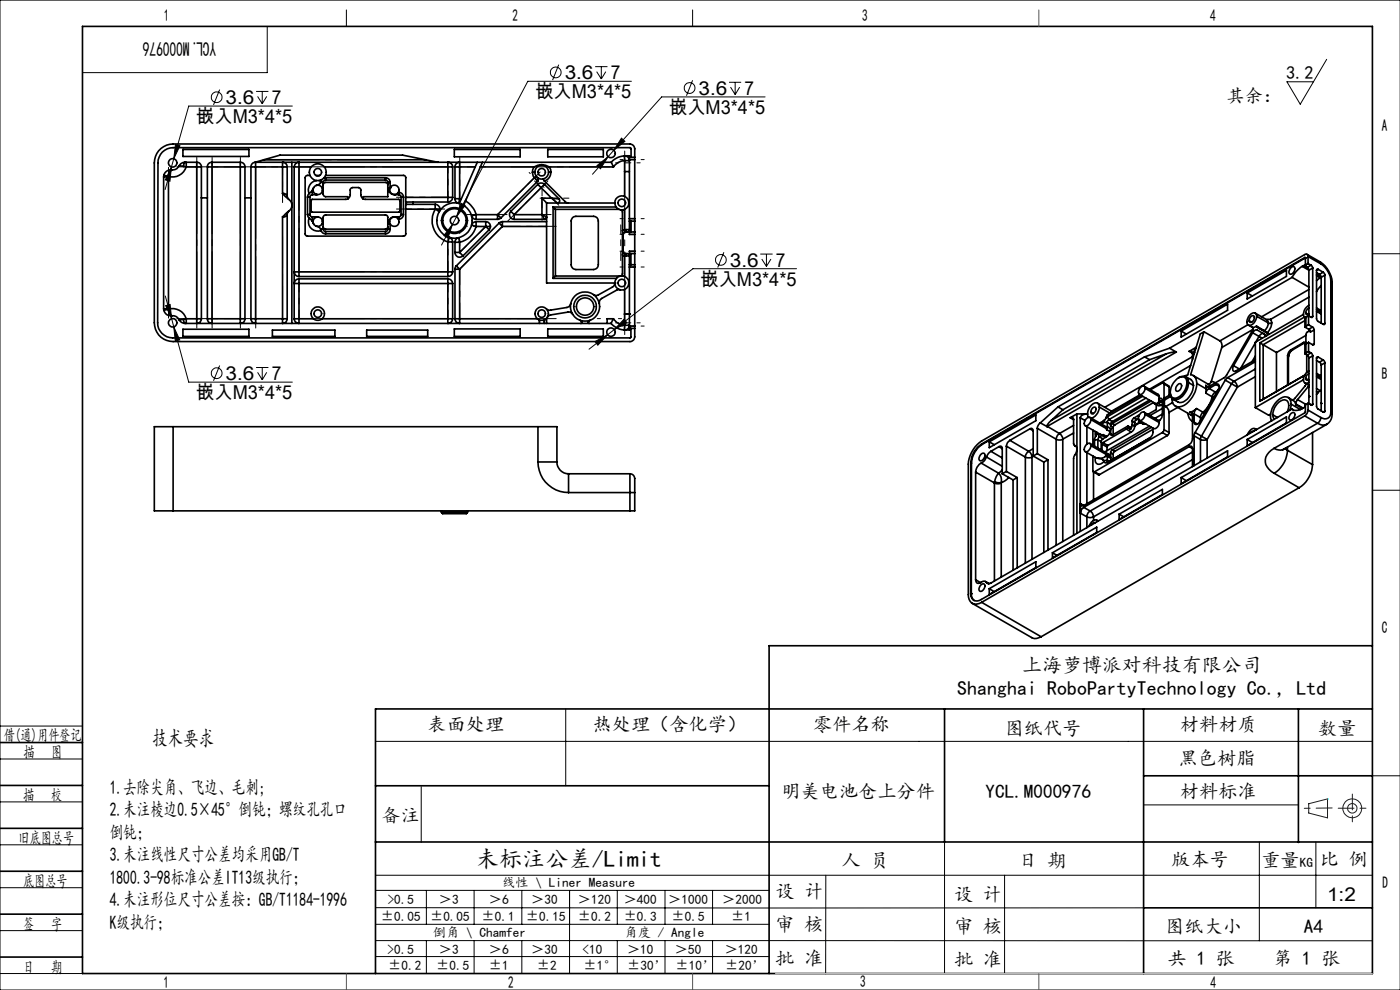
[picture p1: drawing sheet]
<svg xmlns="http://www.w3.org/2000/svg" width="297mm" height="210mm" viewBox="0 0 297 210" stroke-linecap="round" stroke-linejoin="round" font-family="sans-serif">
<g fill="none" stroke="#000" stroke-width=".21">
<path d="M0 0h297v210h-297zM46.6 19l-1.3 3.3M54.3 19.4h2.6M55.6 19.4v2.6M56.7 5.6v9.8h-39.2M73.5 2.1v3.5M118.5 13.7l-1.3 3.3M126.3 14.1h2.6M126.6 15.2l1 1.5M127.6 14.1v2.6M128.5 15.2l-.9 1.5M133.9 17.2h-21.9l-15.2 28.8"/>
<path d="M146.9 17l-1.3 3.3M146.9 2.1v3.5M154.7 17.5h2.5M155 18.5l1 1.6M156 17.5v2.6M156.9 18.5l-.9 1.6M281.4 12.6l-5.6 9.5-2.8-4.8h5.6M36.4 35.4l-.3 3-1-.2zM36.4 35.4l-1.4 4.8M37.2 30.6l1 .3-1.3 2.8zM54.6 20.5l1 1.5M56.6 20.5l-1 1.5"/>
<path d="M62 22.5h-22l-3.6 12.9M126.6 35.1l2.4-1.9-1.6 2.6zM129 33.2l-3.3 3.8M130.2 31.9l-1.2 1.3M131.8 29.3l.8 .7-2.4 1.9zM162.3 20.6h-21.9l-10.2 11.3M96 47.6l-1 2.9-.8-.5zM96 47.6l-2.3 4.4M96.8 46l-.8 1.6M97.8 43.1l.9 .5-1.9 2.4zM153.6 53.5l-1.3 3.3M161.3 53.9h2.6"/>
<path d="M161.6 55l1 1.5M162.6 53.9v2.6M163.5 55l-.9 1.5M169 57h-22l-18.1 14M291.1 53.8h5.9M35.1 62.8l1.3 4.8M35.1 64.8l1-.2 .3 3zM36.4 67.6l.5 1.7M36.9 69.3l1.2 2.8-.9 .2zM36.9 69.3l3.1 11.8h22M46.6 77.5l-1.3 3.3M54.3 78h2.6"/>
<path d="M54.6 79l1 1.6M55.6 78v2.6M56.6 79l-1 1.6M126.2 72.5l2.7-1.5-2.1 2.2zM128.9 71l-3.9 3.1M132.4 67.7l.6 .8-2.7 1.4zM291.1 104h5.9M0 154h17.5M79.7 157.3h211.4M120 150.4v16.3M0 179.2h17.5M0 161h17.5"/>
<path d="M0 170.1h17.5M89.4 166.9v11.8M200.4 178.6v27.9M242.6 170.7h32.8M267.2 178.6v21M279.2 178.6v14M291.1 164.6h6M0 188.3h17.5M0 197.4h17.5M79.7 185.7h211.4M79.7 199.5l211.4 .1M79.7 192.5l162.9 .1"/>
<path d="M79.7 188.9h83.5M79.7 196.1h83.5M90.5 188.9v7.2M90.5 199.5v7M100.6 188.9v7.2M100.6 199.5v7M110.7 188.9v7.2M110.7 199.5v7M120.8 188.9v17.6M131 188.9v7.2M131 199.5v7M141.1 188.9v7.2"/>
<path d="M141.1 199.5v7M151.2 188.9v7.2M151.2 199.5v7M175.2 185.7v20.9M213.1 185.7v20.8M0 206.5h17.5M79.7 202.9h83.5M163.2 206.5h127.9"/>
<circle cx="117.9" cy="15.3" r="1.14"/>
<circle cx="146.3" cy="18.7" r="1.15"/>
<circle cx="46" cy="20.6" r="1.13"/>
<circle cx="152.9" cy="55.1" r="1.13"/>
<circle cx="46" cy="79.2" r="1.14"/>
</g>
<g fill="none" stroke="#191924" stroke-width=".21">
<path d="M277.6 170.5l4-1v4l-4-1z"/>
<circle cx="286.9" cy="171.5" r="1.01"/>
<circle cx="286.9" cy="171.5" r="2"/>
</g>
<path d="M130.6 34.5h5.2M131.5 33.9h5.2M131.5 49.7h5.2M131.5 46.4h5.2M131.5 56.6h5.2M136.7 53.3h-5.2M130.6 68.5h5.2M131.5 69.2h5.2M131.9 67.6h-5.2" fill="none" stroke="#000" stroke-width=".21" stroke-dasharray="30.5 1.3 1.3 1.3" stroke-dashoffset="29.8"/>
<path d="M118 67.6h-20.5" fill="none" stroke="#000" stroke-width=".21" stroke-dasharray="30.5 1.3 1.3 1.3" stroke-dashoffset="22.2"/>
<path d="M108.4 35.4h21" fill="none" stroke="#000" stroke-width=".21" stroke-dasharray="30.5 1.3 1.3 1.3" stroke-dashoffset="21.9"/>
<path d="M63.4 35.4h31.6M63.4 57.6h31.6M95 67.6h-31.6M95 60.1h-31.6" fill="none" stroke="#000" stroke-width=".21" stroke-dasharray="30.5 1.3 1.3 1.3" stroke-dashoffset="16.6"/>
<path d="M118.5 43.5l-5.1-5.1M63.4 67.6v-7.5M95 67.6v-7.5" fill="none" stroke="#000" stroke-width=".21" stroke-dasharray="30.5 1.3 1.3 1.3" stroke-dashoffset="28.7"/>
<path d="M54.2 35.4h8.1M109 45.5h7.9" fill="none" stroke="#000" stroke-width=".21" stroke-dasharray="30.5 1.3 1.3 1.3" stroke-dashoffset="28.4"/>
<path d="M96.6 35.4h6.4M95 41.8v-6.4" fill="none" stroke="#000" stroke-width=".21" stroke-dasharray="30.5 1.3 1.3 1.3" stroke-dashoffset="29.2"/>
<path d="M83.3 33.9h-27.3" fill="none" stroke="#000" stroke-width=".21" stroke-dasharray="30.5 1.3 1.3 1.3" stroke-dashoffset="18.7"/>
<path d="M132.5 32v39" fill="none" stroke="#000" stroke-width=".21" stroke-dasharray="30.5 1.3 1.3 1.3" stroke-dashoffset="12.9"/>
<path d="M35.7 67.5v-32" fill="none" stroke="#000" stroke-width=".21" stroke-dasharray="30.5 1.3 1.3 1.3" stroke-dashoffset="16.4"/>
<path d="M59.9 50.1v17.3" fill="none" stroke="#000" stroke-width=".21" stroke-dasharray="30.5 1.3 1.3 1.3" stroke-dashoffset="23.7"/>
<path d="M59.9 35.2v7.8M97.5 53.5l5.6-5.5" fill="none" stroke="#000" stroke-width=".21" stroke-dasharray="30.5 1.3 1.3 1.3" stroke-dashoffset="28.5"/>
<path d="M63.4 57.6v-22.2" fill="none" stroke="#000" stroke-width=".21" stroke-dasharray="30.5 1.3 1.3 1.3" stroke-dashoffset="21.3"/>
<path d="M53.7 35.4h-16.2M53.7 67.6h-16.2" fill="none" stroke="#000" stroke-width=".21" stroke-dasharray="30.5 1.3 1.3 1.3" stroke-dashoffset="24.3"/>
<path d="M41.7 33.4v36.2M51 33.4v36.2M45 69.6v-36.2" fill="none" stroke="#000" stroke-width=".21" stroke-dasharray="30.5 1.3 1.3 1.3" stroke-dashoffset="14.3"/>
<path d="M54.2 69.6v-34.2" fill="none" stroke="#000" stroke-width=".21" stroke-dasharray="30.5 1.3 1.3 1.3" stroke-dashoffset="15.3"/>
<path d="M97.5 57.1v10.5" fill="none" stroke="#000" stroke-width=".21" stroke-dasharray="30.5 1.3 1.3 1.3" stroke-dashoffset="27.1"/>
<path d="M84.1 41.8h10.9" fill="none" stroke="#000" stroke-width=".21" stroke-dasharray="30.5 1.3 1.3 1.3" stroke-dashoffset="26.9"/>
<path d="M97.5 33.4v10.7" fill="none" stroke="#000" stroke-width=".21" stroke-dasharray="30.5 1.3 1.3 1.3" stroke-dashoffset="27"/>
<path d="M99 45.5h8.6" fill="none" stroke="#000" stroke-width=".21" stroke-dasharray="30.5 1.3 1.3 1.3" stroke-dashoffset="28.1"/>
<path d="M106.6 44.4l8-7.9" fill="none" stroke="#000" stroke-width=".21" stroke-dasharray="30.5 1.3 1.3 1.3" stroke-dashoffset="26.8"/>
<path d="M95 57.6v-8.3" fill="none" stroke="#000" stroke-width=".21" stroke-dasharray="30.5 1.3 1.3 1.3" stroke-dashoffset="28.2"/>
<path d="M94.3 44.3h-10.2" fill="none" stroke="#000" stroke-width=".21" stroke-dasharray="30.5 1.3 1.3 1.3" stroke-dashoffset="27.3"/>
<path d="M103.1 48h-4.1" fill="none" stroke="#000" stroke-width=".21" stroke-dasharray="30.5 1.3 1.3 1.3" stroke-dashoffset="30.4"/>
<path d="M97.5 49.4v4.1" fill="none" stroke="#000" stroke-width=".21" stroke-dasharray="30.5 1.3 1.3 1.3" stroke-dashoffset="30.3"/>
<path d="M116.2 38.4l-8.5 8.5" fill="none" stroke="#000" stroke-width=".21" stroke-dasharray="30.5 1.3 1.3 1.3" stroke-dashoffset="26.3"/>
<path d="M115 40.2v6.5" fill="none" stroke="#000" stroke-width=".21" stroke-dasharray="30.5 1.3 1.3 1.3" stroke-dashoffset="29.1"/>
<path d="M120.7 42h-6.1" fill="none" stroke="#000" stroke-width=".21" stroke-dasharray="30.5 1.3 1.3 1.3" stroke-dashoffset="29.3"/>
<path d="M118 48h-11.4" fill="none" stroke="#000" stroke-width=".21" stroke-dasharray="30.5 1.3 1.3 1.3" stroke-dashoffset="26.7"/>
<path d="M106.6 48l-9.1 9.1" fill="none" stroke="#000" stroke-width=".21" stroke-dasharray="30.5 1.3 1.3 1.3" stroke-dashoffset="26"/>
<path d="M131.7 47.7v7.6" fill="none" stroke="#000" stroke-width=".21" stroke-dasharray="30.5 1.3 1.3 1.3" stroke-dashoffset="28.6"/>
<path d="M115.4 39.7l-3.1-3.1" fill="none" stroke="#000" stroke-width=".21" stroke-dasharray="30.5 1.3 1.3 1.3" stroke-dashoffset="30.2"/>
<g fill="none" stroke="#000" stroke-width=".35">
<path d="M17.5 5.6h273.6v200.9h-273.6zM34.7 37.5h1M34.7 37.5v28M34.7 37.2l1 .2M35.7 37.4v.1M35.7 37.5v28M36.4 36a1.52 1.52 0 0 0-1.7 1.5M36.4 36l-.3 .5-.4 .9M38 35.2a1.55 1.55 0 0 1-1.6 .8M38 35.2l.9 .1M38.8 31.7h14v1.5h-14zM38.9 35.3l.6 .1"/>
<path d="M39.3 34.4a1.5 1.5 0 0 0-1.3 .8M39.3 34.4l-.2 .3-.2 .6M39.3 34.4h2.4M39.5 35.4a3.1 3.1 0 0 1-3.8 2M39.5 34.4v1M39.5 35.4h2.2M41.7 34.4a.96 .96 0 0 1 1 1M41.7 34.4v1M41.7 35.4h1M41.7 35.4v32.2M42.7 35.4v32.2M44 35.4h1"/>
<path d="M44 35.4v32.2M45 34.4a.96 .96 0 0 0-1 1M45 34.4v1M45 34.4h6M45 35.4h6M45 35.4v32.2M51 34.4a.96 .96 0 0 1 1 1M51 34.4v1M51 35.4h1M51 35.4v32.2M52 35.4v32.2M53.2 35.4h1"/>
<path d="M53.2 35.4v32.2M54.2 34.4h75.5M54.2 34.4v1M54.2 35.4h5.7M54.2 35.4v32.2M55.9 33.9h34.5M59.9 35.4v-.9a.83 .83 0 0 1 1 .9M59.9 35.4h1M59.9 35.4v5.7M60.9 35.4l.1 6.6a1.79 1.79 0 0 1 .7 2.4l-.7 .7-.1 .4M61.9 34.4v34.2M62.4 35.4a.89 .89 0 0 1 1-.9v.9"/>
<path d="M62.4 35.4h1M62.4 35.4v32.2M63.4 35.4h2.6M63.4 35.4v22.3M65.8 37.2h-.7l-.4 .4v12.1l.5 .4h20.5l.4-.4v-6.4h6.2M66.5 39.8l-.2 .6M67 37.2h.8M67.2 38.3a1.99 1.99 0 0 0-1.6 2.8M67.7 38.3l.4 .1M68 38.7l-.4 .4-.5 .2M68 38.7h.5M68.1 38.4l-.1 .3"/>
<path d="M68.3 38.1l-.2 .3M68.3 39.8h.2l-.1 .7M68.5 38.7v2.5l.3 .4 5 .1 .1 .2-.1 .3M68.5 39.2l.2-.3 .4-.2h12.7l.4 .2 .1 .3M68.8 35.4h26.2M69.1 38.2l-.4 .1-.2 .4M69.1 37.7l-.4 .1M69.1 37.2h16.6l.4 .4v5.3h8.9M69.1 37.7v.5M69.1 37.7h12.7M69.1 38.2h12.7M81.8 37.7a.96 .96 0 0 1 1 1"/>
<path d="M81.8 38.2l.3 .1 .2 .4M81.8 37.7v.5M82.3 38.7v3h-5.1a.25 .25 0 0 0-.3 .2 .25 .25 0 0 0 .1 .3M82.3 38.7h.5M82.8 39.8h.1M82.8 39.8h-.5a1.51 1.51 0 0 0 1.5 1.5M82.8 38.7v1.1M92.9 34.4l-7.5-1.5h-26l-5.3 1.5a.97 .97 0 0 0-.9 1M95 35.4v-.9a.84 .84 0 0 1 1 .9M95 35.4h1M95 35.4v6.5M96 35.4v6.5"/>
<path d="M96.4 31.7h13.9v1.6h-13.9zM96.5 35.4a.86 .86 0 0 1 1-.9v.9M96.5 35.4h1M96.5 35.4v6.7M97.5 35.4h3.3M97.5 35.4v6.7M101.2 34.4l-3.8 8.8a3.7 3.7 0 0 0-4.6 4.2 3.7 3.7 0 0 0 5.8 2.5 3.7 3.7 0 0 0-.2-6.3l3.9-9.2M101.9 35.4h11.4M113 36.5l.1 .8 .2 .4M113 36.5h.5M113.3 35.4a2.86 2.86 0 0 1 3.2 0M113.3 35.4l-.3 .5v.6"/>
<path d="M113.3 37.7l.7 .7M113.3 37.7l-7.7 7.8M113.5 36.5a1.46 1.46 0 0 0 1.4 1.5 1.46 1.46 0 0 0 1.5-1.5M113.5 36.5a1.46 1.46 0 0 1 1.4-1.4 1.46 1.46 0 0 1 1.5 1.4M113.8 37.4l-.5 .3M114 37.7l.2 .3-.1 .3M114 37.7l.2 .3-.2 .4M114 37.7h.1M114.1 39.1a1.02 1.02 0 0 1 1.4 0M114.1 39.1l.7 .7M114.1 39.1l-5.7 5.7M114.1 38.3l-7.8 7.9"/>
<path d="M114.1 38.3l-.1 .1M114.8 39.8l2.2 2.2M114.8 39.8l-5.7 5.7M115.3 38l.2 .4M115.5 38.4l4.5 4.5 .6 .2M115.5 39.1l-.7 .7M115.5 39.1l3.1 3.1M116.2 31.7h11.8v1.6h-11.8zM116.4 36.5h.5M116.5 35.4l.3 .5 .1 .6M116.5 35.4h13.6M116.9 36.5a1.97 1.97 0 0 1-1.4 1.9"/>
<path d="M129.7 34.4l.4 1M132.4 33a1.01 1.01 0 0 1 1.1 1.1h-1zM132.5 34.1a3 3 0 0 0-2.4 1.3M132.5 36.4h1M132.5 34.1v7.6M133.5 33.4v-.4a4.4 4.4 0 0 0-3.8 1.4M133.5 33.4v.5M133.5 33.4h1.2M133.5 33.9v12.5M133.5 33.9h1.2M133.9 33.4v-1.9l-.2-.2h-97a3.2 3.2 0 0 0-3.2 3.3l-.1 33.9a3.2 3.2 0 0 0 3.2 3.2h97.1l.1-.2v-1.8M134.7 33.4v-1.8a1.09 1.09 0 0 0-1.1-1.1h-96.9a4 4 0 0 0-4 4.1v33.9a3.9 3.9 0 0 0 4 4h96.9a1.02 1.02 0 0 0 1.1-1v-1.8"/>
<path d="M134.7 33.4v.5M134.7 33.9v12.5M42.7 42h1.3M52 42h1.2M59.9 41.1l1.3 1.1M59.9 41.1h.6l.4 .4M59.9 46v21.6M60.9 45.5v.1a.86 .86 0 0 1-1 .4M60.9 45.5v22.1M61.2 44.8l-1.3 1.2M63.4 57.7h-.9a.83 .83 0 0 0 .9 1M63.4 59.2a.83 .83 0 0 0-.9 .9h.9"/>
<path d="M63.4 59.2v.9M63.4 57.7v1M63.4 59.2h31.6M63.4 58.7h31.6M63.4 57.7h31.6M65.2 45.5l.4 .7M65.2 45.5h.6M65.2 41.8h.6M65.2 41.8v3.7M65.6 46.2a1.98 1.98 0 0 0 .4 2.2 1.98 1.98 0 0 0 2.1 .5M65.6 46.2l.7 .7M65.6 41.1l-.4 .7"/>
<path d="M65.8 45.5v.3l.5 .2M65.8 41.8v3.7M66.3 40.4l-.7 .7M66.3 41.3l-.5 .2v.3M66.3 46.9l.2 .6M66.3 46h.8M66.3 40.4v.9M66.3 46v.9M66.3 41.3h.8M67.1 48a1.04 1.04 0 0 1 .9 .6M67.1 46h.3M67.1 41.2v.1"/>
<path d="M67.1 46v.1M67.4 41.3h-.3M68 48.6l.1 .3M68 48.6h.5M68.1 48.9a.92 .92 0 0 0 1 .7M68.4 46.8l.1 .7h-.2M68.5 48.6l.3 .4 .3 .1M68.5 48.6v-2.5l.5-.5h12.9l.4 .4v2.6M68.5 48.1l.5 .5h12.9l.2-.1 .2-.4M69.1 49.1v.5M69.1 49.6h12.7M69.1 49.1h12.7"/>
<path d="M73.8 42.2l-7.6 .1-.2 .2v2.4l.2 .1 18.6-.1v-2.4l-.2-.2-7.6-.1M73.8 42.2l.5-.8v-1.3l.5-.3h1.3l.3 .2 .2 .3v1.1l.4 .8M81.8 49.1v.5M82.3 48.6l-.2 .4-.3 .1M82.3 48.6h.5M82.8 48.6a.96 .96 0 0 1-1 1M82.8 47.5h.1M82.8 47.5v1.1M83.8 46a1.57 1.57 0 0 0-1.5 1.5h.5M83.8 46h.8M83.8 41.3h.8M83.8 41.3h.1"/>
<path d="M83.8 46h.1M84.5 46.5h.1M84.5 40.8h.1M84.6 40.8a.96 .96 0 0 1 1 1M84.6 41.3l.3 .1 .2 .4M84.6 40.8v.5M84.6 46v.5M85.1 45.5l-.2 .4-.3 .1M85.1 45.5h.5M85.1 41.8h.5M85.1 41.8v3.7M85.6 45.5a.96 .96 0 0 1-1 1"/>
<path d="M85.6 41.8v3.7M86.1 44.4h6.2M86.1 41.9h8.9M86.2 42.9v.4M87.6 42.9v.4M92.3 43.3a.99 .99 0 0 1 .9 1.6l-.9-.5M92.3 44.4a4.8 4.8 0 0 0 2.7 6.9M92.3 43.3v1.1M92.3 44.4h1M93.7 46.8a2.75 2.75 0 0 0 2.7 2.7 2.75 2.75 0 0 0 2.8-2.7M93.7 46.8a2.75 2.75 0 0 1 2.7-2.8 2.75 2.75 0 0 1 2.8 2.8M93.7 46.8h.2"/>
<path d="M93.9 46.8a2.5 2.5 0 0 1 2.5-2.5 2.5 2.5 0 0 1 2.5 2.5M93.9 46.8a2.5 2.5 0 0 0 2.5 2.5 2.5 2.5 0 0 0 2.5-2.5M95 59.2a1.02 1.02 0 0 1 1 .9M95 51.3l.3-.9a.84 .84 0 0 1 .7 .9M95 59.2v.9M95 51.3h1M95 57.7h1M95 57.7v1M95 41.9v1M95 41.9h1M95 51.3v6.4M96 41.9a1.02 1.02 0 0 1-1 1"/>
<path d="M96 57.7a1.02 1.02 0 0 1-1 1M96 51.3v6.4M96.5 42.1a.99 .99 0 0 0 .8 1l.2-1M96.5 51.4a.99 .99 0 0 1 .8-1l.2 1M96.5 53.5a.99 .99 0 0 0 .6 1 .99 .99 0 0 0 1.1-.2M96.5 57.1h1M96.5 51.4h1M96.5 42.1h1M96.5 53.5h1M96.5 51.4v2.1M96.5 57.1v10.5M96.8 56.4l-.3 .7"/>
<path d="M96.8 56.4l.7 .7M97.5 42.1l.3 .2M97.5 53.5l.7 .8M97.5 51.4v2.1M97.5 57.1v10.5M98.7 42.6a4.9 4.9 0 0 1 2.3 2.9M98.9 46.8h.3M101 47a.85 .85 0 0 0-.9 .8l.9 .2M101 45.5l-1 .3a1.01 1.01 0 0 0 1 .7M101 47v1M101 48a4.7 4.7 0 0 1-3.5 3.4M101 45.5v1"/>
<path d="M101 47h2M101 46.5h4.6M101 45.5h4.6M101 48h2M103 47a1.02 1.02 0 0 1 1 1M103 47v1M103 48l.8 .7M103 48h1M103 48l-5.5 5.5M103.8 48.7l-5.6 5.6M104 48l-.2 .7M105.6 45.5l.7 .7"/>
<path d="M105.6 45.5v1M105.9 47.3l.7 .7M105.9 47.3l-9.1 9.1M106.3 46.2l-.7 .3M106.6 47l-.7 .3M106.6 47v1M106.6 47h9.4M106.6 48h9.4M106.6 48l-9.1 9.1M108.4 44.8a.99 .99 0 0 0-.2 1.1 .99 .99 0 0 0 .9 .6M108.4 44.8l.7 .7M109.1 45.5v1"/>
<path d="M109.1 46.5h6.4M109.1 45.5h5.9M115 45.5l.7 .4a.34 .34 0 0 1 .2 .4 .34 .34 0 0 1-.4 .2M115 42l1 1.1M115 45.5l.5 1M115 42h2M115 42v3.5M116 43.1h14.4M116 43.1v16.9h14.4M117 42l.9 .7a.46 .46 0 0 0 .7 .2 .46 .46 0 0 0 0-.7M117 42l1.6 .2M117.3 43.9v15.1"/>
<path d="M117.3 43.9l.5 .5M117.3 43.9h13.4M117.3 59h13.5M117.8 58.6h14.2M117.8 44.4v14.2M117.8 58.6l-.5 .4M117.8 44.4h13.5M121.5 46.2l.7-.3h3.7a.96 .96 0 0 1 1 1v9.3a1.02 1.02 0 0 1-1 1h-3.7a1.02 1.02 0 0 1-1-1v-9.5zM131.7 58.6a1.54 1.54 0 0 0-1.3 1.4M131.7 44.5l.3 .4v4.1M131.7 44.5h.3M132 44.5h.1"/>
<path d="M132 58.6a1.49 1.49 0 0 1 1.4 1.2M132 58.6h.1M132 49v.7M132 54.1l.5 .2M132 53.3v.8M132 54.1v4l-.1 .3-.3 .2M132 49.7h.2M132 53.3h.2M132 49.7v3.6M132.2 53.3l.1 .3 .9 .2 .3 .5h-.6M132.2 49.7v3.6M132.5 48.7l-.5 .3"/>
<path d="M132.5 48.7l.1 .5M132.5 44.4v4.3M132.5 54.3v4.4M132.5 54.3h.4M132.6 53.8l-.1 .5M132.7 53.8l.2 .5M132.9 48.7h.6l-.2 .4-.8 .1-.3 .5M132.9 48.7l-.2 .5M132.9 48.7h-.4M133.4 42.8a1.49 1.49 0 0 0-2.5-.8 1.49 1.49 0 0 0 .8 2.5M133.4 43.3a1.49 1.49 0 0 1-1.4 1.2M133.4 42.8v.5"/>
<path d="M133.4 59.8v.4M133.5 56.2v.4M133.5 46.4v.5M133.5 49.2v.5h1.2M133.5 53.8h1.2M133.5 56.2h1.2M133.5 49.2h1.2M133.5 46.9h1.2M133.5 46.9v2.3M133.5 53.8v2.4M133.5 56.6v12.6M133.5 56.6h1.2"/>
<path d="M133.5 46.4h1.2M133.8 53.8v2.4M133.9 46.9v2.3M134.7 56.2v.4M134.7 46.4v.5M134.7 49.2v.5M134.7 53.3h-1.2v.5M134.7 53.3v.5M134.7 46.9v2.3M134.7 49.7v3.6M134.7 53.8v2.4M134.7 56.6v12.6"/>
<path d="M273.9 56.8l.6-.2a1.08 1.08 0 0 1-.8 1.6 .9 .9 0 0 1 .2-1.4zM274.1 58.8l-26 15.1M274.1 58.8l3.6 2.1M276.3 56.5a6.1 6.1 0 0 0-2.2 2.3M276.3 56.5l1.4 .8M276.8 54.6l.1 .1M276.8 54.6l-68.6 39.6M276.8 56.4v-.2l-.5 .3M276.8 56.4l.5 .3M276.9 54.7h.1M276.9 54.7v1.5M276.9 54.7l-68.5 39.6"/>
<path d="M276.9 56.2l.2 .1-.3 .1M277.3 54l2.7 1.5M277.3 56.7l.4 .6M277.5 54.4a.44 .44 0 0 0-.2-.4 .44 .44 0 0 0-.5 0l-68.6 39.5a6.5 6.5 0 0 0-2.8 5v27.6a1.72 1.72 0 0 0 .8 1.9 1.72 1.72 0 0 0 2-.2M277.5 54.4v1.5M277.5 55.9l-.6 .3M277.5 55.9l.6 .4M277.5 54.4l2.7 1.6M277.7 57.3v9.8M278.1 56.3l.4 .6M278.1 56.3l-.8 .4M278.5 56.9v10.2"/>
<path d="M278.5 56.9l-.8 .4M279.3 57.4v10.3l.3 .4 1.1 .7M279.3 58.2l.5 .1 .4 .5M279.3 57.8l.6 .4M279.3 58.5l.8 .4M279.6 57.1h-.2l-.1 .3M279.6 57.1l1.1 .6M279.6 57.1l-.3 .3M279.9 58.2l.4 .6M280 55.5a5.7 5.7 0 0 1 2.6 4.6M280 55.5l.2 .5M280.1 58.9l-.8 .6"/>
<path d="M280.1 58.9l.2 .2M280.2 56a4.8 4.8 0 0 1 2.1 3.6M280.3 58.8l-.2 .1M280.3 58.8v9.7M280.7 57.7l.3 .4 .1 .3M280.7 57.7l-.8 .5M281.1 58.4v10.2M281.1 58.4l-.8 .4M282.3 59.6l.3 .5M282.3 59.6v27.7M34.7 65.5a1.52 1.52 0 0 0 1.7 1.5M34.7 65.5h1"/>
<path d="M35.7 65.6l.5 1.1 .2 .3M35.7 65.6a3 3 0 0 1 3.8 2M35.7 65.6l-1 .2M35.7 65.5v.1M36.4 67a1.41 1.41 0 0 1 1.6 .8M38 67.8a1.5 1.5 0 0 0 1.3 .8M38.8 69.8h14v1.6h-14zM38.9 67.7l-.9 .1M38.9 67.7l.2 .7 .2 .2M39.3 68.6h90.3M39.5 67.6v1M39.5 67.6l-.6 .1"/>
<path d="M39.5 67.6h2.2M41.7 67.6v.9a.86 .86 0 0 0 1-.9M41.7 67.6h1M44 67.6a.86 .86 0 0 0 1 .9v-.9M44 67.6h1M45 67.6h6M51 67.6v.9a.86 .86 0 0 0 1-.9M51 67.6h1M53.2 67.6a.89 .89 0 0 0 1 .9v-.9M53.2 67.6h1M54.2 67.6h5.7M57.8 70h13.2v1.4h-13.2z"/>
<path d="M59.9 67.6v.9a.89 .89 0 0 0 1-.9M59.9 67.6h1M62.4 67.6v.2a.86 .86 0 0 0 1 .7v-.9M62.4 67.6h1M63.4 67.6h3.1M63.4 60.1v7.5M63.4 60.1h31.6M68.3 67.6h26.7M77.8 70h12.9v1.4h-12.9zM95 67.6v.9a.9 .9 0 0 0 1-.9M95 60.1h1M95 67.6h1"/>
<path d="M95 60.1v7.5M96 60.1v7.5M96.4 69.8h13.9v1.6h-13.9zM96.5 67.6a.89 .89 0 0 0 1 .9v-.9M96.5 67.6h1M97.5 67.6h16.5M114.2 67.8l.2 .3v.5M115.7 67.7l-.2 .3v.6M115.9 67.6l.1 1M116.2 69.8h11.8v1.6h-11.8zM121.1 64.4a1.03 1.03 0 0 1-.8 .8l-3.6 .6-.8-.3M121.5 66.7a.94 .94 0 0 0-1-.5l-3.7 .6-.7 .5"/>
<path d="M123 67.9l.2 .1a.32 .32 0 0 1 .2 .2 .32 .32 0 0 1-.1 .4h-.1M125.2 67.9a.36 .36 0 0 0-.4 .3 .36 .36 0 0 0 .2 .4M129.6 68.6a4.3 4.3 0 0 0 3.9 1.4v-.3M130.1 67.6a3.2 3.2 0 0 0 2.4 1.4M130.1 67.6l-.5 1M130.1 67.6h-1.3v1M130.4 60a1.49 1.49 0 0 0 1.4 1.5 1.49 1.49 0 0 0 1.6-1.3M130.4 60h.1M130.4 60l-.4 .8-3 1.7-.6 .2-.5-.2M131.6 61.5h-.7l-3.3 1.8-.4 .5-.1 .6M132.5 69h.9a.77 .77 0 0 1-.9 1zM132.5 66.6h1"/>
<path d="M132.5 66.6h.1M132.5 61.4v7.6M133.5 69.2v.5M133.5 66.6h.1M133.5 69.7h1.2M133.5 69.2h1.2M134.7 69.2v.5M242.8 75.7l-18.4 10.6M242.8 75.7l1.1 .6M243.9 76.3l-18.4 10.6M247.4 75.1l-3.5 1.2M247.4 75.1l-24.4 14.1"/>
<path d="M248.1 73.9l-5.3 1.8M248.1 73.9l1.5 .8M249.6 74.7h-.6l-1.6 .4M249.6 74.7l-27.4 15.7M250.6 70.2l9.8-5.7v1.3l-9.8 5.7zM250.6 70.2l1.1 .7M251.6 79.9l1 .6a1.48 1.48 0 0 1 .6 1.3M252.3 74.5a.42 .42 0 0 1 .5 0 .42 .42 0 0 1 .2 .4M252.3 74.5l.7 .4M252.6 77.5l-8.8 5.1M253 74.9v1.4M253 75.7l-18.6 10.7"/>
<path d="M253.1 79.6l3.7 2.2M253.3 74.7v.4M253.3 74.7l.1 .1M253.8 73.7l-.5 1M253.8 73.7l-1.5 .8M255.4 70.4l-2.8 9.1a1.63 1.63 0 0 1 1.3 1.8M255.4 70.4l-.8 .4-2.6 8.7-.7 .3M255.4 70.4l3.4 1.9M258.8 72.3a1.33 1.33 0 0 1 .4 1.4M259.2 73.7l-2.2 7.2M261.7 77.6l1.2 .7M264.6 62.2l8.3-4.9v1.3l-8.3 4.8z"/>
<path d="M264.6 62.2l1.1 .6M264.7 68.9l-5.9 3.4M264.8 69l.9 .4M265 68l.5 .3M265.1 66.8a.76 .76 0 0 1 .9-.5 .76 .76 0 0 1 .6 .8 1.74 1.74 0 0 1-1.7 1.9 1.27 1.27 0 0 1 0-1.8zM265.3 67.2l.7-.2a.92 .92 0 0 1-.9 1.4 .77 .77 0 0 1 .2-1.2zM265.7 69.4l.1 .5M265.7 70.6a.84 .84 0 0 1 1-.6l2 1.2M265.7 70.6l-4 7M265.7 70.6l1.4 .8M265.7 69.9l-6.5 3.8M265.8 69.9l-5.7 9.9-.2 .2-3.4 2a.44 .44 0 0 1-.7-.2"/>
<path d="M266.3 66.4l2.4 1.4 .4 .7M266.3 76.3l-4.1 2.4a.46 .46 0 0 1-.6 0 .46 .46 0 0 1-.1-.6l.2-.5M266.3 76.7l-5.9 3.4M266.3 79.9l-3.8 2.2M266.3 78.3l-4.5 2.6M266.3 75.5l-.7 1.2M266.3 72.7l-3.1 5.4M266.6 69.2l-.6 .3-.3-.1M266.6 69.2l.1 .2 2.5 1.5-.4-.3M266.6 69.2l1.7 1M266.6 67.1l2.5 1.4M267.1 71.4l.7 .3"/>
<path d="M267.1 71.4l-.7 1.1M267.3 72.7v12.4M267.3 72.7l.7 .4M268 73.1v11.6M268 73.1l2.8 1.7M268.1 70.8a.92 .92 0 0 0-1 .6M268.1 70.8l.4 .6M268.3 70.2l.5 .4M269.1 68.5a2.25 2.25 0 0 1-.8 1.7M269.1 68.5h.7M269.5 67.8l.3 .7M269.5 67.8h-.8"/>
<path d="M269.8 68.5a3.2 3.2 0 0 1-1 2.1M270.8 74.8v8.3M273.2 75.4v6.3M273.2 75.4l.1 .1M273.3 75.5v6.1M273.9 74.2l-.5 .5-.2 .7M273.9 74.2l.1 .1M274 74.3l-.5 .6-.2 .6M274.2 74.2a2.03 2.03 0 0 0-.9 1.5M276.5 66.7l-10.2 5.9v13.9M276.5 72.7l-2.6 1.5M276.5 72.7l.2 .1"/>
<path d="M276.7 72.8l-2.7 1.5M276.7 67.3l-9.4 5.4M276.8 75l.5 .3M276.8 69.4l.8 .4M276.8 68l-8.8 5.1M277 66.4l.2 .3 .5-.1M277 66.4l.6 .3M277 72.6l-.5 .1M277 72.7l-.3 .1M277 67.3l-.2 .2v1.9M277 73l-.2 .1v1.9M277 74.9h.1"/>
<path d="M277 69.2l-.2 .2M277 71.1l-6.2 3.7M277.1 74.9l-.3 .1M277.2 75.3v3.7M277.3 75.3l.4 .6M277.6 72.6l.8 .5M277.6 68.9l.8 .5M277.6 67v1.9M277.6 72.6v2M277.6 67l.5 .3M277.6 74.6l.5 .3M277.6 74.6l-.6 .3"/>
<path d="M277.6 67l-.6 .3v1.9M277.6 72.6l-.6 .3M277.6 68.9l-.6 .3M277.6 69.8l.4 .6 .8-.4M277.7 78.7a1.95 1.95 0 0 0-1 2.4 .73 .73 0 0 0 1 0M277.7 79.2l-.5 .5-.2 .5M277.7 64.8a1.89 1.89 0 0 0-.9 2.5l.2 .1-.2-.1M277.7 65.4l-.5 .4-.2 .6M277.7 75.9v9.7M277.7 63l-8.2 4.8M277.7 61.4l-10 5.8M277.8 70.1l-.6 .4-.2 .4v4"/>
<path d="M278.1 74.9l.4 .6M278.1 74.9l-.8 .4M278.4 69.4l.4 .6M278.4 69.4l-.8 .4M278.5 67.1l-.1 .2h-.3M278.5 75.5v10.2M278.5 75.5l-.8 .4M278.5 67.1l-.4 .2M278.8 72.9l-.1 .3-.3-.1M278.8 70v2.9M278.8 72.9l-.4 .2M279.3 75.9v10.3l.3 .5 1.1 .7"/>
<path d="M279.3 79.2l1 .6M279.3 65.3l1 .6M279.3 79.9l.9 .5M279.3 79.5l.9 .5M279.3 76.5l.6 .3M279.3 66l.9 .6M279.3 65.6l.9 .6M279.6 75.7h-.2l-.1 .2M279.6 75.7l1.1 .7M279.6 75.7l-.3 .2M279.9 76.8l.4 .6M280.2 66.2v.1"/>
<path d="M280.2 66.2v.4M280.2 66.3v.3M280.2 66.3l.1 .1M280.3 60.6l-1 1.3M280.3 77.4v9.8M280.7 76.4l.4 .6M280.7 76.4l-.8 .4M281.1 68.6l-.2 .3-.2-.1M281.1 77v10.2M281.1 77l-.8 .4M281.1 68.6l-.4 .2M282.6 60.1v27.7"/>
<path d="M36.7 90.5h-4v17.9h4M36.7 90.5v17.9M36.7 90.5h77.4M114.1 98a6.5 6.5 0 0 0 6.5 6.5M114.1 98h4M114.1 90.5h4v7.5M114.1 90.5v7.5M118.1 98a2.47 2.47 0 0 0 2.5 2.5M206 98.1l-.1 27.8M206 98.1l.1 .1M206.1 98.2v27.7M208.1 96.3l.7-.1a1.1 1.1 0 0 1-.9 1.5 .9 .9 0 0 1 .2-1.4z"/>
<path d="M208.2 98.2a2.24 2.24 0 0 0-1.2 1.9M208.2 98.2l3.6 2.2M208.2 94.2a5 5 0 0 0-2.2 3.9M208.2 94.2l.2 .1M208.4 94.3a5.1 5.1 0 0 0-2.3 3.9M209.3 96.9a2.21 2.21 0 0 1-1.1 1.3M209.3 96.9l3.3 2M209.9 93.7l9.8-5.7v1.2l-9.8 5.8zM209.9 93.7l1 .6M210.2 95.7l-.5 .5-.4 .7M210.2 95.7l2.4 1.4M211.9 94.7a.43 .43 0 0 1 .5 0 .43 .43 0 0 1 .2 .5"/>
<path d="M211.9 94.7l-1.7 1M211.9 94.7l.7 .5M212.6 99.6l-.8 .8M212.6 95.2v5.3M213.5 94.6v5.4M213.5 94.6l4 2.4M214.2 93.4a1.52 1.52 0 0 0-.7 1.2M214.2 93.4l4 2.3M217.5 97l.5 .1 .9-.1M217.5 97v22.4M218.2 95.7a1.6 1.6 0 0 1 .7 1.3M218.2 95.7a1.6 1.6 0 0 0-.7 1.3"/>
<path d="M218.5 91a.44 .44 0 0 1 .5-.1 .44 .44 0 0 1 .2 .5M218.5 91l-4.3 2.4M218.5 91l.7 .4M218.9 97v21.6M219.2 91.4v5.3M219.2 96.7l2.2 1.3M219.2 95.2l-1 .5M219.3 96.8l-.4 .2M220.1 90.9v5.3M220.1 96.2l-.9 .5M220.1 96.2l2.2 1.3M220.1 90.9l3.9 2.3"/>
<path d="M220.7 89.7l-.5 .5-.1 .7M221.4 98v19.2M222.2 90.4l2.6 1.6M222.2 90.4l-.1 .1M222.3 97.5v19.2M222.3 97.5l-.9 .5M223 89.2l-.7 .8-.2 .5-1.4-.8M224 93.2a1.5 1.5 0 0 0 1.5 0M224 93.2v22.5M224.4 86.3l-3.7 3.4M224.4 86.3l1.1 .6M224.8 92l-.5 .5-.3 .7"/>
<path d="M224.8 92l.6 .7 .1 .5M225.5 93.2v21.7M225.5 86.9l-2.5 2.3M227 88.6a.44 .44 0 0 1 .5 0 .44 .44 0 0 1 .3 .4M227 88.6l.8 .4M227.8 89v5.1l.2 .4M227.8 90.2l-3 1.8M227.8 91.9l-2.3 1.3M228 94.5l.3 .2M228 94.5a1.44 1.44 0 0 1-.1 2.2l-.1 .5v16.3M228 94.5l.2 .1M228.5 87.8h2.1"/>
<path d="M228.5 87.8l-1.5 .8M228.5 87.8v25.3M229.2 88.6v24.1M229.2 88.6l1 .6M230.2 95.8l2.6 1.4M230.2 90.3l3.2 1.8M230.6 87.8a1.42 1.42 0 0 0-1.4 .8M230.6 87.8l.1 .1M230.6 90.5v3.7M230.6 96v10.8M230.6 94.2l.5-.2a.96 .96 0 0 1-.2 1.7l-.3 .1a.43 .43 0 0 1-.6-.5l.2-.6zM230.6 88.7l.7-.1a1.17 1.17 0 0 1-1.1 1.7 1.17 1.17 0 0 1 .4-1.6z"/>
<path d="M230.9 88.5h.1M231.2 94.1l4.1 2.3 .2 .3M231.2 88.5l3.3 2M231.4 87.4l.6 .3M231.4 94.5l3.3 1.9M231.4 89l3.3 1.9M231.7 86.6l.7-.2a.92 .92 0 0 1-.8 1.4 .77 .77 0 0 1 .1-1.2zM231.8 96.7v3.2l.2 .2h.2M231.8 91.2v3.2M232.2 93.3v1.3M232.2 93.3h.7M232.4 91.5v1.1"/>
<path d="M232.4 97a.95 .95 0 0 0 .2 1.3 .95 .95 0 0 0 1.3-.1l.3-.3M232.4 92.6l-.2 .7M232.5 97.1l.1 .1M232.6 91.6l-.2 1M232.7 91.7l.6 1M232.8 97.2a1.62 1.62 0 0 1 1.3 .5M232.9 85.5l2.8 1.7M232.9 93.3v1.7M232.9 93.3l.7 .4M233.2 86.4a.84 .84 0 0 0-.6-1 .84 .84 0 0 0-1 .5 2.19 2.19 0 0 0-.7 2.6M233.2 86.4a2.58 2.58 0 0 1-1.7 2.3M233.2 86.4l2.3 1.3"/>
<path d="M233.3 92.7l-.4 .6M233.3 92.7l.7 .4M233.4 92.1l.4 .1M233.5 89.6l-.2 .1M233.5 89.6l-.1 .2M233.6 93.7v1.8M233.8 94.2v1.4M233.8 92.2v.1M233.8 94.2l1 .6M233.8 92.3l-.5 .4M233.8 92.3l.7 .5M233.9 89.4l-.4 .2"/>
<path d="M234 93.9l-.2 .3M234 93.1l-.4 .6M234 93.9l1 .6M234.1 92.2l-.3 .1M234.1 92.2l.7 .4M234.1 92.2h-.3M234.1 89.6l-.5 .3M234.1 97.7l.1 .2M234.1 97.7h.8M234.1 89.6h.8M234.2 97.9a.47 .47 0 0 0 .7 .2M234.2 89.4h-.3"/>
<path d="M234.2 89.4l-.1 .2M234.4 89l-.5 .4M234.4 89l-.2 .4M234.5 96.8a1.83 1.83 0 0 1-1.7 .4M234.5 90.5l.2 .4M234.5 90.5h.4M234.5 92.8l-.5 .3M234.5 96.8h.4M234.6 88.6l-.2 .4M234.7 96.4l-.2 .4M234.7 90.9l.1 .2M234.8 92.6l-.3 .2"/>
<path d="M234.8 96.3l.1 .5M234.8 96.3l.7 .4M234.8 96.3l-.1 .1M234.8 91.1l.7 .4M234.8 94.8v.8M234.9 88.4l-.3 .2M234.9 97.7a.21 .21 0 0 0 .1 .2 .21 .21 0 0 0 .3 0M234.9 90.5l-.1 .6M234.9 88.4l.4 .6M234.9 89.6v.9M234.9 96.8v.9M234.9 96.8l.7 .4"/>
<path d="M234.9 90.5l.7 .4M234.9 89.6l.7 .4M234.9 97.7l.4 .2M235 94.5l-.2 .3M235.3 89l-.4 .6M235.3 97.9l-.4 .2M235.3 89l.7 .4M235.5 96.7l.1 .5M235.5 91.5l-.3 .7-.4 .4M235.6 92.1l.1 .2h.3M235.6 90.9l-.1 .6M235.6 97.7h.1"/>
<path d="M235.6 90v.4M235.6 90.9v1.2M235.6 96.1v1.1M235.6 96.1l.5 .3M235.6 90.4l.5 .3M235.6 92.1l.4 .2M235.7 87.2h.1M235.8 87.2l.1 .2M236 95.5l-.3 .2-.1 .4M236 89.8l-.3 .3-.1 .3M236 89.4l-.3 .3-.1 .3M236 95.5l.5 .2"/>
<path d="M236 89.8l.5 .3M236.1 90.7v1.5M236.1 96.4v1M236.5 95.7l-.3 .4-.1 .3M236.5 90.1l-.4 .6M238.9 91l-4.9 2.9M238.9 91l1.1 .6M239.3 90.7l-.4 .3M239.3 90.7l.5 .3M239.3 90.4l.6 .4M239.4 90.5l-.1-.1-3.3 1.9M239.4 90.5l-.1 .2"/>
<path d="M239.4 90.5l.5 .3M239.9 90.8l-.1 .2M240 91.6l-5 2.9M240.2 90.1l-.4 .9M240.2 89.3v.8M240.2 90.1l.5 .3M240.2 89.3l.5 .3M240.6 88.7l-.4 .6M240.6 88.7l.5 .3M240.7 90.4a1.38 1.38 0 0 1-.7 1.2M240.7 89.6v.8M241.1 89l-.4 .6"/>
<path d="M241.4 88.2l-.8 .5M241.4 88.2l.2 .1M241.5 88.7l-.4 .3M241.6 89v.4M241.6 89.4l.5 .3M241.7 88.1l-.3 .1M241.7 89.2l3 1.7a1.15 1.15 0 0 0 1.2-1.3M241.7 83.7l3.4 1.9M241.8 83.7l-6 3.5M241.8 89.5l-1.1 .7M241.9 89.6l.2 .1M241.9 89.6l-1.2 .7"/>
<path d="M242 89.3l-.4 .1M242 89.6l.6 .4 .4-.1M242 83.8l-7.1 4.2-.3 .6M242.1 82l.2-.1a.43 .43 0 0 1 .6 .5l-.3 .9a.69 .69 0 0 1-.9 .3 1.2 1.2 0 0 1 .4-1.6zM242.4 84.1l-7.5 4.3M242.7 81.9l3.1 1.8 .1 .4M242.7 87.4l3.2 1.8M242.9 87.9l-.3 .9a.69 .69 0 0 1-.9 .3l-.2-.4M242.9 87.9l-.2-.5a1.08 1.08 0 0 0-1.2 1.3M242.9 87.9l3 1.7M242.9 82.4l3 1.7M243.1 84.4l-7.8 4.6"/>
<path d="M243.8 90.4l-9.4 5.5M243.8 84.9l-7.8 4.5M243.9 92.9l-8.6 5M244.2 85.1l-8.2 4.7M244.3 90.7l-8.3 4.8M244.6 90.8v.9a1.38 1.38 0 0 1-.7 1.2l-9 5.2M244.6 91.1l-8.1 4.6M244.9 85.6l.9 .5 .6-.2M245.3 85.8v1.1l-1.8 1M245.6 85.5l-.6 .1M245.6 85.5l-.3 .2-.6-.3-8.2 4.7M245.6 85.5h.1"/>
<path d="M245.6 85.5l.8 .4M245.8 89.2l.1 .4M245.8 89.2h.1M245.8 84.6v.6l-.2 .3M245.9 84.6a.42 .42 0 0 1 .5-.1 .42 .42 0 0 1 .2 .5v3a1.45 1.45 0 0 1-.8 1.2M245.9 84.6h-.1M245.9 84.6l.3 .6M245.9 84.1l-.1 .5M246.2 85.2h.3l.1 .2zM246.2 85.2l-.6 .3M246.6 91.7l-14.4 8.4M246.6 85.8l-.2 .1"/>
<path d="M246.6 91.7l1.1 .7M246.6 86.6l-2.7 1.6M246.6 87.8l-1.6 1M246.8 81.2l1.1 .6 .1 .2M246.9 81.4l-.1-.2h-.1l-2.6 1.5M246.9 91.1l-.3 .6M246.9 86l.4 .2M246.9 81.4l.1 4.2M246.9 86v5.1M246.9 91.1l1.1 .6M246.9 81.4l1.1 .6M247.3 86.2a1.6 1.6 0 0 1 .7 1.3"/>
<path d="M247.7 92.4l-14.4 8.3M248 91.7l-.3 .7M248 82v1.9M248 87.5v4.2M248.3 83.7l-1.3 .7-.1 1.6M248.4 84.1l-1.4 .8M248.7 85.4l-1.4 .8M249.3 86.1l3.7 2.1M249.8 86.4l-1.8 1.1M249.9 81.6l.4-.2a.75 .75 0 0 1 0 1.3 .57 .57 0 0 1-.8 .2v-.8zM250 80.1a1.26 1.26 0 0 1 1.5-.2 1.26 1.26 0 0 1 .7 1.3M251.8 81.2a3.6 3.6 0 0 1-2.5 3.3 1.04 1.04 0 0 1-1.1-1.3"/>
<path d="M251.8 81.2a1.18 1.18 0 0 0-.8-1.3 1.18 1.18 0 0 0-1.4 .5l-.3 .4a3.8 3.8 0 0 0-1.1 2.4M251.8 81.2h.4M252 87.7a2.16 2.16 0 0 0 1 1.7M252.2 81.2a4.1 4.1 0 0 1-2.6 3.6 1.2 1.2 0 0 1-1.4-1.6M252.2 81.2l1 .6M252.3 94.7a.42 .42 0 0 1 .5 0 .42 .42 0 0 1 .2 .4M252.3 94.7l-22.4 12.9M252.3 94.7l.7 .4M252.4 87.4a.41 .41 0 0 1 .6 .5v5.2a1.6 1.6 0 0 1-.7 1.2l-22.4 12.9M252.4 87.4l.5 .3M253 95.1v3.9M253 97.5l-21 12.1"/>
<path d="M253 95.9l-21.7 12.5M253.2 81.8a4.1 4.1 0 0 1-2.6 3.6 2.58 2.58 0 0 1-1.8-.7M253.3 87.8v1.8M253.3 92.5v6.3M253.3 92.5l1.4 .7M253.3 87.8l1.4 .8M253.3 89.6l.7 .3M253.5 91.7l-.2 .8M253.5 91.7l1.4 .8M253.9 86.7l-1.5 .7M253.9 86.7l-.5 .6-.1 .5M253.9 86.7l1.3 .7"/>
<path d="M253.9 81.3a5.7 5.7 0 0 1-3.1 4.9 1.56 1.56 0 0 1-2.2-1.7M253.9 81.3l2 1.2M254.7 93.2l.5 .2 .9-.2M254.7 88.6l.3 .1M254.7 88.6v.6M254.7 93.2v4.8M254.9 92.5l1.2 .7M254.9 92.5l-.2 .7M255.2 87.4l-.5 .7v.5M255.2 87.4l.3 .3M255.8 81.8l.1 .7M255.8 83.4l1.3 .8"/>
<path d="M255.8 81.8l.5 .2M255.9 82.5l-.1 .9M256.1 93.2v4M256.5 82.4l-.5 .4-.2 .6M256.5 82.4l1.3 .8M257 80.9l-.2 .3-.5 .3M257 80.9l.8 .3M257.1 84.2a6 6 0 0 1-1.9 3.2M257.1 84.2l.4 .1M257.8 83.2l-.3 .3-.4 .7M257.8 83.2l.3 .1M258 81.6a.44 .44 0 0 1 .4-.1 .44 .44 0 0 1 .3 .4"/>
<path d="M258 81.6l-1.5 .8M258 81.6l.7 .3M258.3 82.9l-.5 .3M258.7 81.9l-.3 .7-3.9 6.8-.5 .6a.41 .41 0 0 1-.5 0 .41 .41 0 0 1-.2-.4M259.9 80.6l-6.4 11.1M259.9 80.6l1.4 .8M260.4 80.1l-.5 .5M260.4 80.1l1.4 .8M261.3 81.4l1.2 .7M261.3 81.4l-6.4 11.1M261.8 80.9a1.6 1.6 0 0 1 .7 1.2M261.8 80.9l-.5 .5"/>
<path d="M262.5 82.1l-6.4 11.1M264.6 93.2l8.3-4.8v1.3l-8.3 4.8zM264.6 93.2l1.1 .7M266 91.5a.71 .71 0 0 0-.9 .4M266.3 90.9l.3 .2M266.3 86.5l2.8 1.6 .5-.3M266.5 91.2a.76 .76 0 0 0-1.4 .2l-.5 .8M268 84.7l8.8-5.1-9.5 5.5M268 84.7l-.7 .4M270 88l.3 1M270 88l1 .6M270.3 95.1a3 3 0 0 0-1.8 3.5 4.1 4.1 0 0 0 1.8 1.8"/>
<path d="M270.3 95.1a2.19 2.19 0 0 0 2 .2M272.3 95.3l-.2 .1M272.6 95.1l.5 .4M273.1 87.4l.1-.4a1.4 1.4 0 0 0-.7-2.2 3.2 3.2 0 0 0-2.5 3.2M273.1 95.5a6 6 0 0 1-2.8 4.9M273.1 94.8v.7M273.1 95.5l5.3 3.1M273.3 84.3l1.2 .7 .4 .9M273.9 87.7l.5-.2 .1 .1a1.06 1.06 0 0 1-.8 1.5 .9 .9 0 0 1 .2-1.4zM273.9 85.7a1.32 1.32 0 0 0-.6-1.4 1.32 1.32 0 0 0-1.6 .2 4.2 4.2 0 0 0-1.9 4.8M273.9 85.7l-.3 1.3M273.9 85.7l2 1.2"/>
<path d="M274.1 86.8l-63.9 36.9a.63 .63 0 0 1-.9-.2M274.1 86.8l.3 .2M274.9 85.7v.2M274.9 85.7l1.5 .9M274.9 85.9l1.4 .7M275.3 84.8l-.4 .9M275.3 84.8l1.7 1M276.5 80.6l-10.2 5.9M276.8 88.2l-68.6 39.6M276.8 88.2l2.7 1.6M276.8 81.2l.9 .5M276.9 86l-.1 .4a2.41 2.41 0 0 1-2.7 .4"/>
<path d="M277 80.2l.2 .4 .5-.1M277 80.2l.6 .4M277.1 81.4l-2.4 3.1-.6 .3M277.5 87a1.6 1.6 0 0 1-.7 1.2M277.5 85.5l-.6 .4v1.5l-.1 .2-68.6 39.6a1.37 1.37 0 0 1-1.6 .1 1.37 1.37 0 0 1-.7-1.4M277.5 85.5v1.5M277.5 87l2.7 1.6M277.5 85.5l.6 .4M277.5 82l-2.2 2.8M277.5 82l.2 .2M277.7 84.1h.1M277.7 85.6h.1"/>
<path d="M277.7 81.9l-.2 .1M278.4 98.6a6.2 6.2 0 0 1-2.8 4.9M278.4 91.7v6.9M278.5 85.7l-.2 .3-.2-.1M278.5 85.7l-.4 .2M279.3 82.4l.8 .5M279.3 83.1l.3 .2M279.5 89.8a1.93 1.93 0 0 0 2 .2l-9.2 5.3M279.5 89.8l-9.2 5.3M279.6 83.3l-.3 .4M280.1 82.9l-.5 .4M280.2 80v.2"/>
<path d="M280.2 80v.4M280.2 88.6l-.1 .5-.6 .7M280.2 80.2v.2M280.2 80.2l.1 .1M280.3 85.6h.1M280.3 85.5v.1M280.3 82.9h-.2M281.1 87.2l-.1 .2h-.3M281.1 87.2l-.4 .2M282.3 87.3a1.3 1.3 0 0 1-.6 1.4 1.3 1.3 0 0 1-1.5-.1M282.3 87.3l.3 .5M282.6 87.8v.1a2.38 2.38 0 0 1-1.1 2.1"/>
<path d="M36.7 108.4h96.9M93.7 108.7h5.5M93.7 108.7l.2 .3h5l.3-.3M93.7 108.4v.3M99.2 108.4v.3M120.6 100.5v4M120.6 104.5h13M120.6 100.5h13M133.6 100.5a1.16 1.16 0 0 1 1.1 1.5v2.5M133.6 104.5h1.1M133.6 100.5v4M133.6 104.5v3.9"/>
<path d="M134.7 104.5v3.9h-1.1M207 100.1v22.9M207 100.1l4 2.3M211 102.4a1.57 1.57 0 0 0 1.4 0M211 102.4v20.8M211 102.2v.2M211 102.2l.7 .2h.7M211.8 100.4l-.5 .7-.3 1.1M211.8 100.4a2.13 2.13 0 0 1 .6 2M212.4 102.4h.1M212.4 102.4v20M212.6 100.5l2.3 1.3"/>
<path d="M213.5 100l-.9 .5M213.5 100l2.3 1.3M214 101.3l-.8 .7-.8 .4M214.9 101.8v19.2M215.8 101.3v19.1M215.8 101.3l-.9 .5M223.3 117.3l9.4-5.5v1.2l-9.4 5.3zM223.3 117.3l1 .5M229.2 106.8a.44 .44 0 0 0 .2 .5 .44 .44 0 0 0 .5-.1M229.2 106.8v2.1M229.2 108.9l1.4 .7M229.2 106.8l.7 .4"/>
<path d="M229.9 107.6a1.6 1.6 0 0 0-.7 1.3M229.9 107.6l1.4 .8M230.6 109.6a1.5 1.5 0 0 0 1.4 0M230.6 109.6v2.3M231.3 108.4a1.6 1.6 0 0 1 .7 1.2M231.3 108.4a1.38 1.38 0 0 0-.7 1.2M232 100.1l1 .6h.3M232 100.1v5.9M232 109.6v.8M232.2 100.1l1.1 .6M232.4 110.9a.69 .69 0 0 0-.8 .4M232.7 110.3l.3 .2"/>
<path d="M232.9 110.6a.76 .76 0 0 0-1.4 .2l-.5 .8M237.4 109.1l9.2-5.3v1.1l-9.2 5.3zM237.4 109.1l1 .5M250.6 101.3l9.8-5.7v1.3l-9.8 5.7zM250.6 101.3l1.1 .7M270.3 100.4l5.3 3.1M275.6 103.5l-54.7 31.6M205.9 125.9h.2M206.1 125.9a1.68 1.68 0 0 0 .6 1.5M206.1 125.9h.1M206.2 128l12.7 7.2a1.77 1.77 0 0 0 2-.1M207 123a.67 .67 0 0 0 .4 .7 .67 .67 0 0 0 .8-.2 .75 .75 0 0 1 1.1 0"/>
<path d="M207 123l1 .6M208.1 124l.5-.2 .2 .1a1.06 1.06 0 0 1-.9 1.5 .9 .9 0 0 1 .2-1.4zM208.2 127.8l12.7 7.3M209.1 123.4l.8 .4M209.3 123.5l.4 .3M209.9 124.9l9.8-5.7v1.2l-9.8 5.7zM209.9 124.9l1 .6M291.1 137h-127.9v69.5M0 157.5h17.5M200.4 150.4v28.2M242.6 150.4v56.1M275.4 150.4v28.3"/>
<path d="M291.1 150.4h-211.4v56.1M0 175.7h17.5M0 166.6h17.5M79.7 166.7h83.5M79.7 178.6h211.4M242.6 164.6h48.5M0 184.8h17.5M0 193.9h17.5M242.6 192.6h48.5M0 203h17.5"/>
<circle cx="36.6" cy="34.5" r=".9"/>
<circle cx="67.4" cy="36.5" r="1.79"/>
<circle cx="67.4" cy="36.5" r=".81"/>
<circle cx="114.9" cy="36.5" r=".8"/>
<circle cx="129.6" cy="32.6" r=".9"/>
<circle cx="67.4" cy="47" r=".99"/>
<circle cx="67.4" cy="40.3" r="1"/>
<circle cx="83.7" cy="47" r="1"/>
<circle cx="83.7" cy="40.3" r="1.01"/>
<circle cx="96.4" cy="46.8" r=".9"/>
<circle cx="131.9" cy="43" r=".8"/>
<circle cx="36.6" cy="68.5" r=".9"/>
<circle cx="67.4" cy="66.5" r="1.42"/>
<circle cx="67.4" cy="66.5" r=".81"/>
<circle cx="114.9" cy="66.5" r="1.43"/>
<circle cx="114.9" cy="66.5" r=".8"/>
<circle cx="124.1" cy="65" r="2.4"/>
<circle cx="124.1" cy="65" r="3.1"/>
<circle cx="124.1" cy="65" r="1.86"/>
<circle cx="129.6" cy="70.5" r=".9"/>
<circle cx="131.9" cy="60" r=".8"/>
</g>
<path d="M282.6 171.4l-5.9 .1M283.9 171.4h6M286.9 168.4v6" fill="none" stroke="#191924" stroke-width=".21" stroke-dasharray="6.3 1.3 1.3 1.3" stroke-dashoffset="3"/>
<path d="M164.5 206.5h126.6" fill="none" stroke="#c0c0c0" stroke-width=".21"/>
<path d="M220.4 2.1v3.5M73.5 206.5v3.5M146.9 206.5v3.5M220.4 206.5v3.5" fill="none" stroke="#00f" stroke-width=".21"/>
<path d="M281.6 169.5h.1" fill="none" stroke="#0ff" stroke-width=".21"/>
<path d="M126.6 35.1l.8 .7 1.6-2.6zM131.8 29.3l-1.6 2.6 2.4-1.9zM126.2 72.5l.6 .7 2.1-2.2zM132.4 67.7l-2.1 2.2 2.7-1.4zM96 47.6l-1.8 2.4 .8 .5zM97.8 43.1l-1 2.9 1.9-2.4zM36.4 35.4l-1.3 2.8 1 .2zM37.2 30.6l-.3 3.1 1.3-2.8zM35.1 64.8l1.3 2.8-.3-3zM36.9 69.3l.3 3 .9-.2z" fill="#000"/>
<text font-size="4.9" x="100.9" y="184">未标注公差/Limit</text>
<text font-size="4.7" x="32.3" y="158.3">技术要求</text>
<g font-size="4.2">
<text x="45.9" y="9" transform="rotate(-180 45.9 9)">YCL.M000976</text>
<text x="216.8" y="142.5">上海萝博派对科技有限公司</text>
<text x="203.1" y="147.4">Shanghai RoboPartyTechnology Co., Ltd</text>
</g>
<g font-size="4.1">
<text x="119.8" y="16.8">3.6</text>
<text x="129.6" y="16.8">7</text>
<text x="47.9" y="22.1">3.6</text>
<text x="57.6" y="22.1">7</text>
<text x="113.6" y="20.9">嵌入M3*4*5</text>
<text x="148.2" y="20.1">3.6</text>
<text x="158" y="20.1">7</text>
<text x="41.7" y="26.1">嵌入M3*4*5</text>
<text x="142" y="24.2">嵌入M3*4*5</text>
<text x="154.8" y="56.6">3.6</text>
<text x="164.6" y="56.6">7</text>
<text x="148.6" y="60.6">嵌入M3*4*5</text>
<text x="47.9" y="80.6">3.6</text>
<text x="57.6" y="80.6">7</text>
<text x="41.7" y="84.7">嵌入M3*4*5</text>
<text x="90.7" y="155.1">表面处理</text>
<text x="125.7" y="155.1">热处理（含化学）</text>
<text x="172.5" y="155.1">零件名称</text>
<text x="213.1" y="155.8">图纸代号</text>
<text x="250.3" y="155.1">材料材质</text>
<text x="279.6" y="155.8">数量</text>
<text x="250.1" y="162.2">黑色树脂</text>
<text x="23.3" y="168.4">1.去除尖角、飞边、毛刺;</text>
<text x="23.3" y="173.2">2.未注棱边0.5×45°倒钝；螺纹孔孔口</text>
<text x="165.8" y="169.4">明美电池仓上分件</text>
<text x="209.1" y="169.4">YCL.M000976</text>
<text x="250.3" y="169.2">材料标准</text>
<text x="23.3" y="177.9">倒钝；</text>
<text x="80.9" y="174.3">备注</text>
<text x="23.3" y="182.7">3.未注线性尺寸公差均采用GB/T</text>
<text x="178.5" y="184">人 员</text>
<text x="216" y="184">日 期</text>
<text x="248.5" y="183.7">版本号</text>
<text x="267.6" y="184">重量</text>
<text x="280" y="183.7">比 例</text>
<text x="23.3" y="187.5">1800.3-98标准公差IT13级执行；</text>
<text x="164.5" y="190.5">设 计</text>
<text x="202.4" y="191">设 计</text>
<text x="281.5" y="191">1:2</text>
<text x="23.3" y="192.2">4.未注形位尺寸公差按：GB/T1184-1996</text>
<text x="23.3" y="197">K级执行；</text>
<text x="164.5" y="197.4">审 核</text>
<text x="202.4" y="197.9">审 核</text>
<text x="247.2" y="198">图纸大小</text>
<text x="276.6" y="198">A4</text>
<text x="164.5" y="204.6">批 准</text>
<text x="202.4" y="205">批 准</text>
<text x="247.7" y="204.6">共 1 张</text>
<text x="270.1" y="204.6">第 1 张</text>
</g>
<g font-size="3.9">
<text x="272.9" y="16.8">3.2</text>
<text x="260.2" y="21.6">其余：</text>
</g>
<g font-size="3.5">
<text x="34.8" y="4.4">1</text>
<text x="108.7" y="4.4">2</text>
<text x="182.9" y="4.4">3</text>
<text x="256.7" y="4.4">4</text>
<text x="293.2" y="27.8">A</text>
<text x="293.2" y="80.3">B</text>
<text x="293.2" y="134.2">C</text>
<text x=".8" y="157.2">借(通)用件登记</text>
<text x="5" y="160.8">描</text>
<text x="10.9" y="160.8">图</text>
<text x="4.9" y="169.8">描</text>
<text x="10.8" y="169.8">校</text>
<text x="3.9" y="179">旧底图总号</text>
<text x="4.9" y="188.1">底图总号</text>
<text x="293.3" y="188.4">D</text>
<text x="4.9" y="197.2">签</text>
<text x="10.8" y="197.2">字</text>
<text x="4.9" y="206.3">日</text>
<text x="10.8" y="206.3">期</text>
<text x="34.7" y="209.6">1</text>
<text x="107.8" y="209.6">2</text>
<text x="182.5" y="209.3">3</text>
<text x="256.8" y="209.7">4</text>
</g>
<g font-size="2.8">
<text x="275.7" y="184">KG</text>
<text x="82.2" y="191.7">&gt;0.5</text>
<text x="93.1" y="191.7">＞3</text>
<text x="103.7" y="191.7">＞6</text>
<text x="106.6" y="188.1">线性 \ Liner Measure</text>
<text x="112.7" y="191.7">＞30</text>
<text x="122.6" y="191.7">＞120</text>
<text x="132.3" y="191.7">＞400</text>
<text x="141.8" y="191.7">＞1000</text>
<text x="153.2" y="191.7">＞2000</text>
<text x="80.8" y="195.3">±0.05 ±0.05</text>
<text x="102.2" y="195.3">±0.1</text>
<text x="111.6" y="195.3">±0.15</text>
<text x="122.6" y="195.3">±0.2</text>
<text x="132.3" y="195.3">±0.3</text>
<text x="142.5" y="195.3">±0.5</text>
<text x="155.1" y="195.3">±1</text>
<text x="82.2" y="202.3">&gt;0.5</text>
<text x="91.8" y="198.8">倒角 \ Chamfer</text>
<text x="93.1" y="202.3">＞3</text>
<text x="103.7" y="202.3">＞6</text>
<text x="112.7" y="202.3">＞30</text>
<text x="123.6" y="202.3">&lt;10</text>
<text x="132.5" y="198.8">角度 / Angle</text>
<text x="133" y="202.3">＞10</text>
<text x="143.2" y="202.3">＞50</text>
<text x="153.7" y="202.3">＞120</text>
<text x="82.3" y="205.8">±0.2</text>
<text x="92.5" y="205.8">±0.5</text>
<text x="103.7" y="205.8">±1</text>
<text x="113.9" y="205.8">±2</text>
<text x="123.8" y="205.7">±1°</text>
<text x="133" y="205.7">±30’</text>
<text x="143.3" y="205.7">±10’</text>
<text x="153.8" y="205.8">±20’</text>
</g>
</svg>
